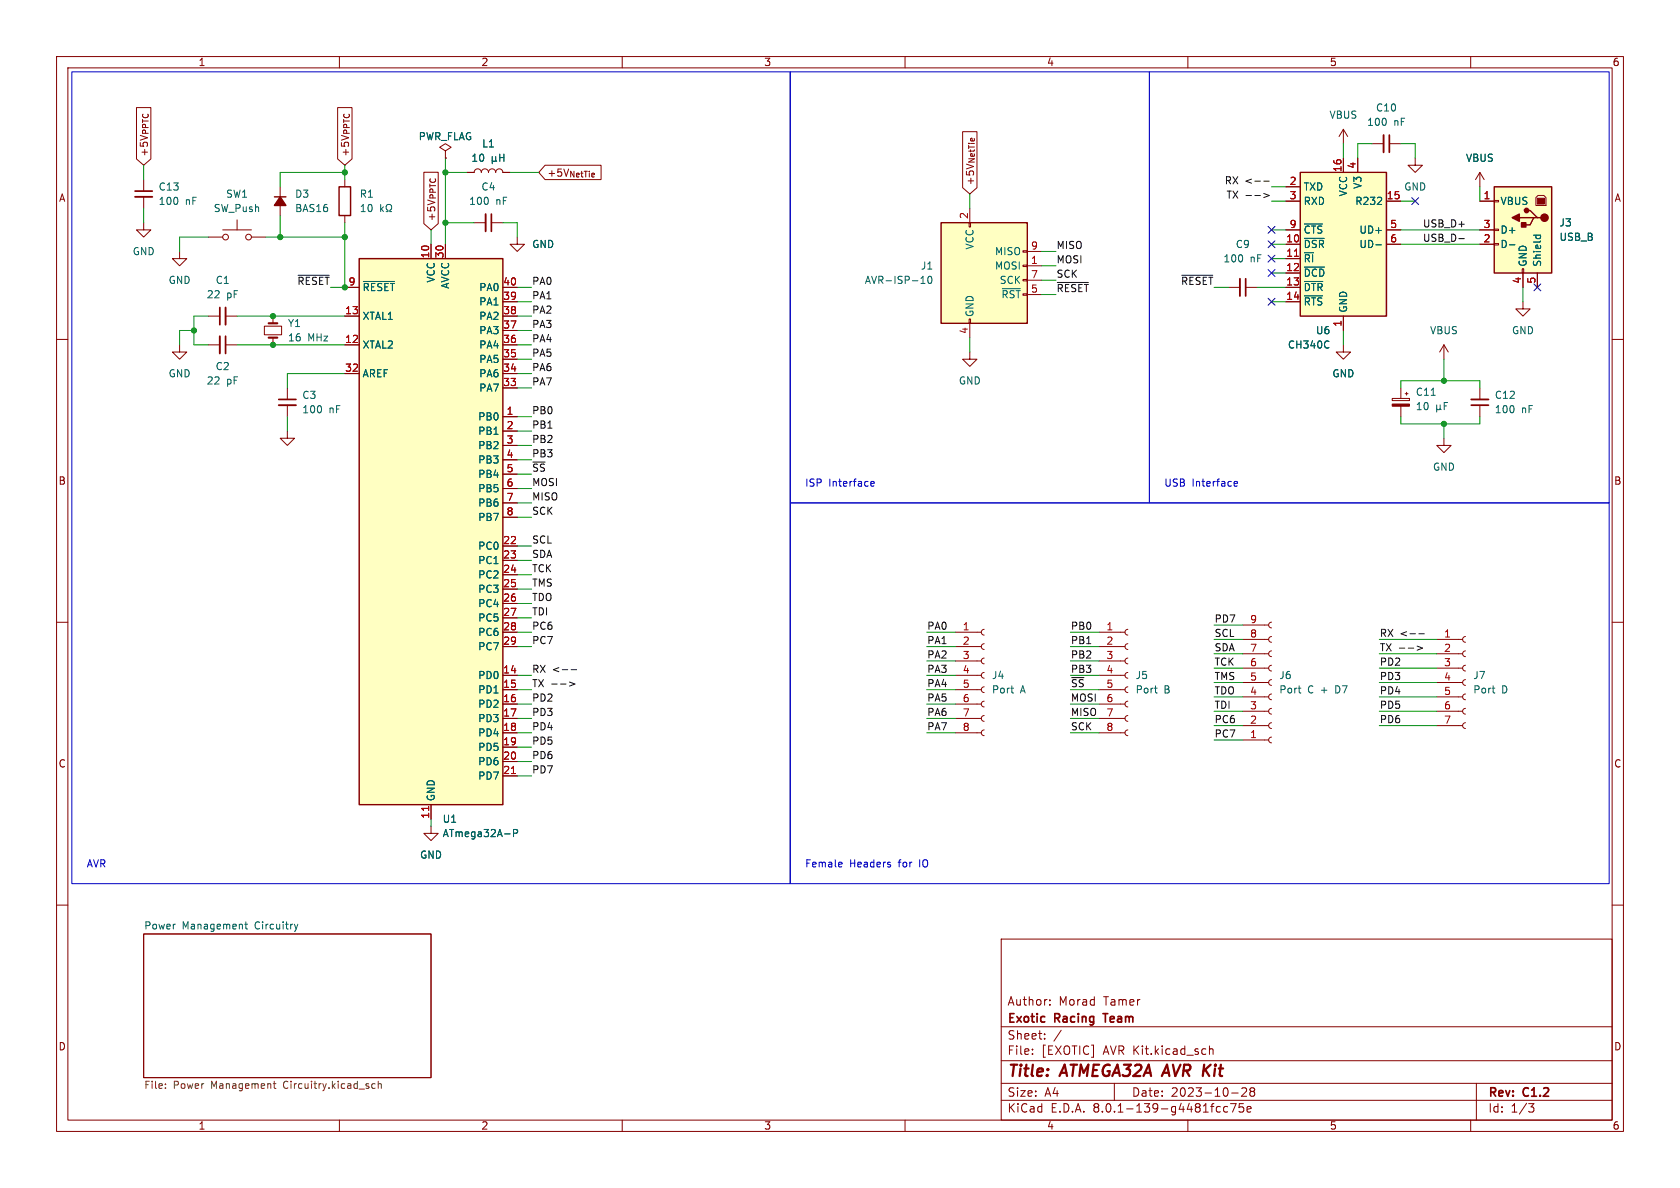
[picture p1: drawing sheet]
<svg xmlns="http://www.w3.org/2000/svg" width="297mm" height="210mm" viewBox="0 0 297 210" stroke-linecap="round" stroke-linejoin="round" font-family="sans-serif">
<g fill="none" stroke="#840000" stroke-width=".18">
<path d="M10 10h277v190h-277zM12 12h273v186h-273zM60 10v2M110 10v2M160 10v2M210 10v2M260 10v2M242.6 25.4h2M245.6 25.4h2M10 60h2M36.8 55.9h2.1M39.9 55.9h2"/>
<path d="M46.7 57.7h3.1v1.5h-3.1zM48.3 55.9v1.3M48.3 59.7v1.3M91.4 41.9v1.3h1.3l-1.3 1.3-1.2-1.3h1.2M285 60h2M36.8 61h2.1M39.9 61h2M10 110h2M194.3 119.4h4.6M194.3 116.8h4.6M194.3 114.3h4.6M194.3 111.8h4.6"/>
<path d="M199.4 118.9l-.4 .1-.1 .4 .1 .3 .4 .2M199.4 116.3l-.4 .2-.1 .3 .1 .4 .4 .1M199.4 113.8l-.4 .1-.1 .4 .1 .4 .4 .1M199.4 111.3l-.4 .1-.1 .4 .1 .3 .4 .2M219.7 110.5h4.6M219.7 113h4.6M219.7 115.6h4.6M219.7 118.1h4.6M224.8 110l-.4 .1-.1 .4 .1 .3 .4 .2M224.8 112.5l-.4 .2-.1 .3 .1 .4 .4 .1M224.8 115.1l-.4 .1-.1 .4 .1 .3 .4 .2M224.8 117.6l-.4 .2-.1 .3 .1 .4 .4 .1"/>
<path d="M285 110h2M194.3 129.5h4.6M194.3 127h4.6M194.3 124.5h4.6M194.3 121.9h4.6M199.4 129l-.4 .2-.1 .3 .1 .4 .4 .1M199.4 126.5l-.4 .1-.1 .4 .1 .4 .4 .1M199.4 124l-.4 .1-.1 .4 .1 .3 .4 .2M199.4 121.4l-.4 .2-.1 .3 .1 .4 .4 .1M219.7 120.7h4.6M219.7 123.2h4.6M219.7 125.7h4.6"/>
<path d="M219.7 128.3h4.6M219.7 130.8h4.6M224.8 120.1l-.4 .2-.1 .4 .1 .3 .4 .2M224.8 122.7l-.4 .1-.1 .4 .1 .3 .4 .2M224.8 125.2l-.4 .2-.1 .3 .1 .4 .4 .1M224.8 127.8l-.4 .1-.1 .4 .1 .3 .4 .2M224.8 130.3l-.4 .2-.1 .3 .1 .4 .4 .1M10 160h2M76.2 146.1v1.2h1.3l-1.3 1.3-1.3-1.3h1.3M285 160h2M25.4 165.1h50.8v25.4h-50.8zM177 166h108v32h-108z"/>
<path d="M185.6 177.6v.1M185.6 176.8v.1M60 198v2M110 198v2M160 198v2M177 194.5h108M177 191.5h108M177 187.5h108M177 181.5h108M182.5 186.3v.1M182.5 185.5v.1M184.7 183.6v.1"/>
<path d="M184.7 182.8v.1M187.6 182.1l-1.3 2M197 191.5v3M210 198v2M213.8 184.9v1.5M213.8 185.5l.2-.1 .4 .1 .1 .9M215.3 195.6l.4 .1M215.7 196.5l-.4 .1M217 195.7l-.4-.1-.3 .3v.4l.2 .2h.5M217.5 195.1h1l-.6 1.5M217.7 193.2h1.2M219.5 192.4l.6-.1 .2 .1 .1 .3-.9 1.1h.9"/>
<path d="M219.8 195.1h-.7l-.1 .7 .2-.1h.5l.2 .3-.1 .5-.2 .1-.6-.1M220.5 196.1l.7-.1-.1-.3-.4-.1-.2 .2v.7h.6M221.2 192.9l-.2-.2 .2-.4 .5 .1 .1 .2-.3 .3M221.2 192.9l-.2 .3v.3l.2 .3 .5-.1 .1-.2-.1-.4-.2-.2M221.2 192.9h.3M260 198v2M261 191.5v6.5M270.2 195.1h1l-.5 .6 .4 .1 .1 .5-.3 .3h-.4"/>
</g>
<path d="M245.6 23.9v3M38.9 54.4v3M39.9 59.4v3.1M195 179.2h.8" fill="none" stroke="#840000" stroke-width=".3"/>
<path d="M204.1 121.7h.5M204.5 122.5h.1M229.5 121.7h.5M229.9 122.5h.1M43.3 163.4h.5M43.5 163v1l.3 .2M52 163.4l.4 .8M52.4 164.2l-.2 .3M52.7 163.4l-.3 .8" fill="none" stroke="#006464" stroke-width=".18"/>
<path d="M29.2 192.3v.1M29.2 191.6v.1M48.3 191.6h.5M48.5 191.1v1.1l.3 .2M65.7 192.2l.3 .2 .3-.1M66.3 191.6h-.3l-.3 .2M66.9 191.7l.1-.1h.3l.1 .8M66.9 191.1v1.3" fill="none" stroke="#725600" stroke-width=".18"/>
<path d="M244.6 23.9v3M38.9 59.4v3.1M39.9 54.4v3" fill="none" stroke="#840000" stroke-width=".33"/>
<path d="M47.5 57.2h1.5M47.5 59.7h1.5" fill="none" stroke="#840000" stroke-width=".38"/>
<path d="M63.5 45.7h25.4v96.5h-25.4z" fill="#ffffc2"/>
<path d="M63.5 45.7h25.4v96.5h-25.4z" fill="none" stroke="#840000" stroke-width=".25"/>
<g fill="none" stroke="#840000" stroke-width=".18">
<path d="M250.2 27.9v1.3h-1.3l1.3 1.3 1.3-1.3h-1.3M61 55.9h2.5M61 50.8h2.5M76.2 43.2v2.5M78.7 43.2v2.5M88.9 55.9h2.5M88.9 58.4h2.5M88.9 53.3h2.5M88.9 50.8h2.5M217.2 50.8h2M220.2 50.8h2M50.8 76.2v1.3h1.3l-1.3 1.2-1.3-1.2h1.3"/>
<path d="M50.8 68.6v2M50.8 71.6v2.1M61 61h2.5M61 66h2.5M88.9 73.7h2.5M88.9 61h2.5M88.9 76.2h2.5M88.9 78.7h2.5M88.9 66h2.5M88.9 68.6h2.5M88.9 63.5h2.5M255.3 61l-.8 1.2"/>
<path d="M255.3 61v2.5M255.3 61l.7 1.2M88.9 96.5h2.5M88.9 99.1h2.5M88.9 81.3h2.5M88.9 83.8h2.5M88.9 86.4h2.5M88.9 88.9h2.5M88.9 91.4h2.5M88.9 119.4h2.5M88.9 101.6h2.5M88.9 104.1h2.5"/>
<path d="M88.9 106.7h2.5M88.9 109.2h2.5M88.9 111.8h2.5M88.9 114.3h2.5M88.9 121.9h2.5M88.9 124.5h2.5M88.9 127h2.5M88.9 129.5h2.5M88.9 132.1h2.5M88.9 134.6h2.5M88.9 137.2h2.5M76.2 142.2v2.6"/>
</g>
<path d="M90.4 136.7h.7M75.8 142.5v.8" fill="none" stroke="#a90000" stroke-width=".18"/>
<path d="M64.2 49.8h5.5M90.8 147.3l.6-.1 .1-.1v-.3l-.7-.2v1.3" fill="none" stroke="#006464" stroke-width=".18"/>
<path d="M219.2 49.3v3M49.3 71.6h3" fill="none" stroke="#840000" stroke-width=".33"/>
<path d="M220.2 49.3v3M49.3 70.6h3" fill="none" stroke="#840000" stroke-width=".3"/>
<path d="M229.9 30.5h15.2v25.4h-15.2z" fill="#ffffc2"/>
<path d="M48.5 34.8h2M59.9 33h2.1v5.1h-2.1zM229.9 30.5h15.2v25.4h-15.2z" fill="none" stroke="#840000" stroke-width=".25"/>
<g fill="none" stroke="#840000" stroke-width=".18">
<path d="M25.4 39.4v1.2h1.3l-1.3 1.3-1.3-1.3h1.3M25.4 31.8v2M25.4 34.8v2M49.5 33v5.1M61 31.8v1.2M61 38.1v1.3M82.5 30.5h1.3a.64 .64 0 0 1 .7-.7 .64 .64 0 0 1 .6 .7 .64 .64 0 0 1 .6-.7 .64 .64 0 0 1 .7 .7 .64 .64 0 0 1 .6-.7 .64 .64 0 0 1 .6 .7 .64 .64 0 0 1 .7-.7 .64 .64 0 0 1 .6 .7h1.3M227.3 35.6h2.6M227.3 33h2.6M237.5 22.9v2.5M237.5 27.9v2.6M237.5 22.9l-.8 1.2"/>
<path d="M237.5 22.9l.8 1.2M240 27.9v2.6M245.1 35.6h2.5M261.6 30.5l-.7 1.3M261.6 30.5v2.5M261.6 30.5l.8 1.3M31.7 44.5v1.2h1.3l-1.3 1.3-1.2-1.3h1.2M227.3 43.2h2.6M227.3 45.7h2.6M227.3 48.3h2.6M227.3 50.8h2.6M227.3 53.3h2.6"/>
<path d="M227.3 40.6h2.6M237.5 55.9v2.5M245.1 43.2h2.5M245.1 40.6h2.5M31.7 61v1.2h1.3l-1.3 1.3-1.2-1.3h1.2M237.5 61v1.2h-1.3l1.3 1.3 1.3-1.3h-1.3M246.1 70.4h3.1v.4h-3.1zM247.6 68.6v1.8M247.6 71.8v1.9M248.4 69.6h.5M248.7 69.3v.6M255.3 77.5v1.2h1.2l-1.2 1.3-1.3-1.3h1.3"/>
</g>
<g fill="none" stroke="#006464" stroke-width=".18">
<path d="M67.3 36.1v1.3M67.4 36.9l.4 .5M67.8 36.6l-.5 .4M68.3 37.4h.3v-.2a.54 .54 0 0 1-.3-.8 .54 .54 0 0 1 .8-.2 .58 .58 0 0 1-.2 1v.2h.3M87 27.7v1.2M87 28.3l.2 .2h.2l.2-.2M87.6 28.3l.2 .2M87.6 27.7v.6M88.4 27.2v1.3M88.4 27.9h.7M89.1 27.2v1.3M230.6 39.6h3.2"/>
<path d="M230.6 42.1h3.5M230.6 47.2h3.6M230.6 49.8h3.3M230.6 52.3h3.2M243.2 43.3h1M234.9 60.3v.1M234.9 61.4v.1M253 69.9h.7M254 71.6v1.2M254 72.2l.2 .2h.2l.2-.2M254.6 72.2l.2 .2M254.6 71.6v.6"/>
<path d="M255.3 71.8h.4M255.9 71.2h-.6v1.2"/>
</g>
<path d="M228.8 45.3h.8" fill="none" stroke="#a90000" stroke-width=".18"/>
<path d="M246.1 71.4h3.1v.4h-3.1z" fill="#840000" stroke="#840000" stroke-width=".18"/>
<path d="M49.5 34.8l1 1.5h-2z" fill="#840000" stroke="#840000" stroke-width=".25"/>
<path d="M23.9 34.8h3" fill="none" stroke="#840000" stroke-width=".33"/>
<path d="M23.9 33.8h3" fill="none" stroke="#840000" stroke-width=".3"/>
<path d="M166.4 39.4h15.2v17.8h-15.2z" fill="#ffffc2"/>
<g fill="none" stroke="#840000" stroke-width=".18">
<path d="M41.9 38.9v1.7M171.3 39.4h.3v.7h-.3zM171.4 36.8v2.6M36.8 41.9h2.6M39.4 40.6h5M44.4 41.9h2.6M171.3 56.4h.3v.8h-.3zM171.4 57.2v2.5M180.8 49.4h.8v.3h-.8zM180.8 46.9h.8v.2h-.8zM180.8 44.3h.8v.3h-.8zM181.6 47h2.5"/>
<path d="M181.6 52.1h2.5M181.6 49.5h2.5M181.6 44.5h2.5M171.4 62.2v1.3h1.3l-1.3 1.3-1.2-1.3h1.2M261.6 68.6v2M261.6 71.6v2.1"/>
<circle cx="39.9" cy="41.9" r=".51"/>
<circle cx="43.9" cy="41.9" r=".51"/>
</g>
<path d="M166.4 39.4h15.2v17.8h-15.2z" fill="none" stroke="#840000" stroke-width=".25"/>
<path d="M162.8 50.1h.7M162.9 49.1l.3-.3v1.3M164.1 49l.2-.2a.68 .68 0 0 1 .5 .7 .68 .68 0 0 1-.5 .6l-.2-.1-.1-.4zM177.2 51h3.2" fill="none" stroke="#006464" stroke-width=".18"/>
<path d="M260.1 70.6h3" fill="none" stroke="#840000" stroke-width=".33"/>
<path d="M260.1 71.6h3" fill="none" stroke="#840000" stroke-width=".3"/>
<path d="M264.2 33h10.1v15.3h-10.1z" fill="#ffffc2"/>
<path d="M264.2 33h10.1v15.3h-10.1zM268.6 38.5h2.5M269.9 37.2h.6l1.3 1.3h.6M271.8 38.5h-.7l-.6 1.3h-1.3" fill="none" stroke="#840000" stroke-width=".25"/>
<g fill="#840000" stroke="#840000" stroke-width=".25">
<path d="M267.3 38.5l1.3-.7v1.3z"/>
<path d="M269 39.4h.7v.7h-.7z"/>
<circle cx="273" cy="38.5" r=".63"/>
<circle cx="269.9" cy="37.2" r=".38"/>
</g>
<path d="M271.8 35.1h1.2v1h-1.2z" fill="#840000" stroke="#840000" stroke-width=".18"/>
<g fill="none" stroke="#840000" stroke-width=".18">
<path d="M24.1 19h2.6v9.1l-1.3 1.1-1.3-1.1zM59.7 19h2.5v9.1l-1.2 1.1-1.3-1.1zM74.9 30.5h2.6v9l-1.3 1.1-1.3-1.1zM78.7 26.7l1.1-.7-1.1-.6-1 .6 1 .7v1.2M78.7 27.9h.1M82.5 30.5h1.3M83.8 39.4h2.1M86.9 39.4h2M88.9 30.5h1.3M96.4 29.2h9.9v2.6h-9.9l-1.2-1.3zM170.2 23.3h2.5v9.9l-1.3 1.1-1.2-1.1zM227.3 35.6h2.6"/>
<path d="M227.3 33h2.6M237.5 27.9v2.6M240 27.9v2.6M245.1 35.6h2.5M261.6 35.6h2.6M264.2 35.4h.7v.3h-.7zM271.5 34.9l.4-.4h1l.4 .4v1.4h-1.8zM61 50.8h2.5M61 55.9h2.5M76.2 43.2v2.5M78.7 43.2v2.5M88.9 50.8h2.5"/>
<path d="M88.9 53.3h2.5M88.9 55.9h2.5M88.9 58.4h2.5M227.3 43.2h2.6M227.3 40.6h2.6M227.3 45.7h2.6M227.3 48.3h2.6M227.3 50.8h2.6M227.3 53.3h2.6M237.5 55.9v2.5M245.1 43.2h2.5M245.1 40.6h2.5"/>
<path d="M261.6 43.2h2.6M261.6 40.6h2.6M264.2 43.1h.7v.2h-.7zM264.2 40.5h.7v.3h-.7zM269.1 47.5h.3v.8h-.3zM269.2 53.3v1.3h-1.2l1.2 1.3 1.3-1.3h-1.3M269.2 48.3v2.5M271.8 48.3v2.5M61 61h2.5M61 66h2.5M88.9 73.7h2.5M88.9 61h2.5"/>
<path d="M88.9 76.2h2.5M88.9 78.7h2.5M88.9 66h2.5M88.9 68.6h2.5M88.9 63.5h2.5M88.9 96.5h2.5M88.9 99.1h2.5M88.9 81.3h2.5M88.9 83.8h2.5M88.9 86.4h2.5M88.9 88.9h2.5M88.9 91.4h2.5"/>
<path d="M88.9 119.4h2.5M88.9 114.3h2.5M88.9 111.8h2.5M88.9 101.6h2.5M88.9 104.1h2.5M88.9 106.7h2.5M88.9 109.2h2.5M168.9 119.4h4.6M168.9 116.8h4.6M168.9 114.3h4.6M168.9 111.8h4.6M174 118.9l-.4 .1-.1 .4 .1 .3 .4 .2"/>
<path d="M174 116.3l-.4 .2-.1 .3 .1 .4 .4 .1M174 113.8l-.4 .1-.1 .4 .1 .4 .4 .1M174 111.3l-.4 .1-.1 .4 .1 .3 .4 .2M254 118.1h4.6M254 115.6h4.6M254 113h4.6M259.1 117.6l-.4 .2-.1 .3 .1 .4 .4 .1M259.1 115.1l-.4 .1-.1 .4 .1 .3 .4 .2M259.1 112.5l-.4 .2-.1 .3 .1 .4 .4 .1M88.9 129.5h2.5M88.9 127h2.5M88.9 124.5h2.5"/>
<path d="M88.9 121.9h2.5M88.9 132.1h2.5M88.9 134.6h2.5M88.9 137.2h2.5M168.9 129.5h4.6M168.9 127h4.6M168.9 124.5h4.6M168.9 121.9h4.6M174 129l-.4 .2-.1 .3 .1 .4 .4 .1M174 126.5l-.4 .1-.1 .4 .1 .4 .4 .1M174 124l-.4 .1-.1 .4 .1 .3 .4 .2M174 121.4l-.4 .2-.1 .3 .1 .4 .4 .1"/>
<path d="M254 128.3h4.6M254 125.7h4.6M254 123.2h4.6M254 120.7h4.6M259.1 127.8l-.4 .1-.1 .4 .1 .3 .4 .2M259.1 125.2l-.4 .2-.1 .3 .1 .4 .4 .1M259.1 122.7l-.4 .1-.1 .4 .1 .3 .4 .2M259.1 120.1l-.4 .2-.1 .4 .1 .3 .4 .2M76.2 142.2v2.6"/>
</g>
<g fill="none" stroke="#006464" stroke-width=".18">
<path d="M87 27.7v1.2M87 28.3l.2 .2h.2l.2-.2M87.6 28.3l.2 .2M87.6 27.7v.6M88.4 27.2v1.3M88.4 27.9h.7M89.1 27.2v1.3M230.6 39.6h3.2M64.2 49.8h5.5M230.6 42.1h3.5M230.6 47.2h3.6M230.6 49.8h3.3"/>
<path d="M230.6 52.3h3.2M243.2 43.3h1M266.8 43.3h1M271.1 41.6h1.3M271.6 41.6l-.1 .3M272.3 41.6l.1 .3M234.9 60.3v.1M234.9 61.4v.1M178.7 121.7h.5M179.1 122.5h.1M263.8 121.7h.5M264.1 122.5h.2"/>
<path d="M90.8 147.3l.6-.1 .1-.1v-.3l-.7-.2v1.3"/>
</g>
<path d="M85.9 37.8v3.1" fill="none" stroke="#840000" stroke-width=".33"/>
<path d="M86.9 37.8v3.1" fill="none" stroke="#840000" stroke-width=".3"/>
<path d="M223.4 34.2l1 .4-1 .3M223.4 32h1M52.7 48.7h5.5M186.9 49.9h5.5M208.9 48.7h5.5M257.9 42.2h1M101 118.4h.9M250.5 114.2l1 .4-1 .3M250.8 112h1M100.7 120.6l.9 .3-.9 .4" fill="none" stroke="#0f0f0f" stroke-width=".18"/>
<path d="M12.7 12.7h127v143.5h-127zM139.7 12.7h63.5v76.2h-63.5zM203.2 12.7h81.3v76.2h-81.3zM139.7 88.9h144.8v67.3h-144.8zM154 85.5l.6-.1-.1-.2-.4-.1-.1 .2v.6h.5M218.2 85.5l.6-.1-.1-.2-.3-.1-.2 .2v.6h.5M148.4 152.4l.4 .1 .1 .2-.6 .1M148.8 153.2l-.4 .1M157.4 152.9v.3" fill="none" stroke="#0000c2" stroke-width=".18"/>
<g fill="none" stroke="#009600" stroke-width=".18">
<path d="M25.4 29.2v2.6M25.4 36.8v2.6M49.5 38.1v3.8M61 30.5h-11.5v2.5M61 29.2v2.6M61 39.4v11.4M78.7 27.9v15.3M78.7 30.5h3.8M78.7 39.4h5.1M88.9 39.4h2.5v2.5M90.2 30.5h5M171.4 34.3v2.5"/>
<path d="M224.8 33h2.5M224.8 35.6h2.5M237.5 25.4v2.5M242.6 25.4h-2.6v2.5M247.6 25.4h2.6v2.5M247.6 35.6h2.6M261.6 33v2.6M34.3 58.4h-2.6v2.6M36.8 55.9h-2.5v5.1h2.5M36.8 41.9h-5.1v2.6M41.9 55.9h19.1M47 41.9h14"/>
<path d="M76.2 40.6v2.6M91.4 50.8h2.6M91.4 53.3h2.6M91.4 55.9h2.6M91.4 58.4h2.6M171.4 59.7v2.5M184.1 47h2.6M184.1 52.1h2.6M184.1 49.5h2.6M184.1 44.5h2.6M222.2 50.8h5.1M224.8 45.7h2.5"/>
<path d="M224.8 40.6h2.5M224.8 43.2h2.5M224.8 53.3h2.5M224.8 48.3h2.5M237.5 58.4v2.6M247.6 40.6h14M247.6 43.2h14M269.2 50.8v2.5M41.9 61h19.1M50.8 73.7v2.5M61 66h-10.2v2.6M91.4 66h2.6"/>
<path d="M91.4 61h2.6M91.4 68.6h2.6M91.4 63.5h2.6M91.4 76.2h2.6M91.4 78.7h2.6M91.4 73.7h2.6M247.6 68.6v-1.3h14v1.3M247.6 73.7v1.2h14v-1.2M255.3 63.5v3.8M255.3 74.9v2.6M91.4 83.8h2.6M91.4 91.4h2.6"/>
<path d="M91.4 88.9h2.6M91.4 99.1h2.6M91.4 86.4h2.6M91.4 96.5h2.6M91.4 81.3h2.6M91.4 111.8h2.6M91.4 119.4h2.6M91.4 114.3h2.6M91.4 104.1h2.6M91.4 101.6h2.6M91.4 106.7h2.6M91.4 109.2h2.6"/>
<path d="M163.8 111.8h5.1M163.8 119.4h5.1M163.8 116.8h5.1M163.8 114.3h5.1M189.2 111.8h5.1M189.2 119.4h5.1M189.2 116.8h5.1M189.2 114.3h5.1M214.6 113h5.1M214.6 115.6h5.1M214.6 118.1h5.1M214.6 110.5h5.1"/>
<path d="M243.8 113h10.2M243.8 115.6h10.2M243.8 118.1h10.2M91.4 137.2h2.6M91.4 127h2.6M91.4 129.5h2.6M91.4 121.9h2.6M91.4 124.5h2.6M91.4 134.6h2.6M91.4 132.1h2.6M163.8 127h5.1M163.8 129.5h5.1"/>
<path d="M163.8 121.9h5.1M163.8 124.5h5.1M189.2 127h5.1M189.2 129.5h5.1M189.2 121.9h5.1M189.2 124.5h5.1M214.6 128.3h5.1M214.6 123.2h5.1M214.6 125.7h5.1M214.6 120.7h5.1M214.6 130.8h5.1M243.8 128.3h10.2"/>
<path d="M243.8 123.2h10.2M243.8 125.7h10.2M243.8 120.7h10.2M76.2 144.8v1.3"/>
</g>
<g fill="none" stroke="#000084" stroke-width=".18">
<path d="M249.6 35l1.2 1.2M250.8 35l-1.2 1.2M224.2 47.7l1.2 1.2M224.2 40l1.2 1.2M224.2 42.6l1.2 1.2M224.2 45.1l1.2 1.2M224.2 52.7l1.2 1.2M225.4 47.7l-1.2 1.2M225.4 40l-1.2 1.2M225.4 42.6l-1.2 1.2M225.4 45.1l-1.2 1.2M225.4 52.7l-1.2 1.2"/>
<path d="M271.2 50.2l1.2 1.2M272.4 50.2l-1.2 1.2"/>
</g>
<path d="M228.8 45.3h.8M90.4 136.7h.7M75.8 142.5v.8" fill="none" stroke="#a90000" stroke-width=".18"/>
<g fill="#009600" stroke="#009600" stroke-width=".18">
<circle cx="78.7" cy="39.4" r=".46"/>
<circle cx="78.7" cy="30.5" r=".46"/>
<circle cx="255.3" cy="67.3" r=".46"/>
<circle cx="255.3" cy="74.9" r=".46"/>
<circle cx="48.3" cy="61" r=".46"/>
<circle cx="61" cy="50.8" r=".46"/>
<circle cx="48.3" cy="55.9" r=".46"/>
<circle cx="34.3" cy="58.4" r=".46"/>
<circle cx="61" cy="41.9" r=".46"/>
<circle cx="49.5" cy="41.9" r=".46"/>
<circle cx="61" cy="30.5" r=".46"/>
</g>
<g font-size="2.8" fill="#840000">
<text x="178" y="190.9">Title:</text>
<text x="187.7" y="190.9">ATMEGA32A AVR Kit</text>
</g>
<g font-size="2.1" fill="#840000">
<text x="178" y="178">Author:</text>
<text x="187.2" y="178">Morad</text>
<text x="195.2" y="178">Tamer</text>
<text x="178" y="184">Sheet:</text>
<text x="178" y="181.2">Exotic</text>
<text x="186.5" y="181.2">Racing</text>
<text x="195.8" y="181.2">Team</text>
<text x="178" y="186.7">File:</text>
<text x="184.1" y="186.7">[EXOTIC]</text>
<text x="195.1" y="186.7">AVR Kit.kicad_sch</text>
<text x="178" y="196.9">KiCad</text>
<text x="178" y="194.1">Size:</text>
<text x="184.7" y="194.1">A4</text>
<text x="185.7" y="196.9">E.D.A.</text>
<text x="193.3" y="196.9">8.0.1-139-g4481fcc75e</text>
<text x="200" y="194.1">Date:</text>
<text x="207" y="194.1">2023-10-28</text>
<text x="263" y="194.3">Rev:</text>
<text x="263" y="196.9">Id:</text>
<text x="267.1" y="196.9">1/3</text>
<text x="269.4" y="194.3">C1.2</text>
</g>
<g font-size="1.8" fill="#840000">
<text x="35" y="11.9">1</text>
<text x="85" y="11.9">2</text>
<text x="135" y="11.9">3</text>
<text x="185" y="11.9">4</text>
<text x="235" y="11.9">5</text>
<text x="285" y="11.9">6</text>
<text x="26.4" y="27.8" transform="rotate(-90 26.4 27.8)">+5V_{PPTC}</text>
<text x="61.9" y="27.8" transform="rotate(-90 61.9 27.8)">+5V_{PPTC}</text>
<text x="10.3" y="35.9">A</text>
<text x="96.7" y="31.4">+5V_{NetTie}</text>
<text x="172.4" y="32.9" transform="rotate(-90 172.4 32.9)">+5V_{NetTie}</text>
<text x="285.3" y="35.9">A</text>
<text x="77.2" y="39.2" transform="rotate(-90 77.2 39.2)">+5V_{PPTC}</text>
<text x="10.3" y="85.9">B</text>
<text x="285.3" y="85.9">B</text>
<text x="10.3" y="135.9">C</text>
<text x="285.3" y="135.9">C</text>
<text x="10.3" y="185.9">D</text>
<text x="285.3" y="185.9">D</text>
<text x="35" y="199.9">1</text>
<text x="85" y="199.9">2</text>
<text x="135" y="199.9">3</text>
<text x="185" y="199.9">4</text>
<text x="235" y="199.9">5</text>
<text x="285" y="199.9">6</text>
</g>
<g font-size="1.8" fill="#006464">
<text x="234.9" y="21.2">VBUS</text>
<text x="241.6" y="22.5">100</text>
<text x="243.2" y="19.9">C10</text>
<text x="246.4" y="22.5">nF</text>
<text x="73.9" y="25">PWR_FLAG</text>
<text x="83.2" y="28.8">10</text>
<text x="85.1" y="26.3">L1</text>
<text x="259.1" y="28.8">VBUS</text>
<text x="27.9" y="33.9">C13</text>
<text x="39.9" y="35.2">SW1</text>
<text x="52.1" y="35.2">D3</text>
<text x="63.5" y="35.2">R1</text>
<text x="85" y="33.9">C4</text>
<text x="230.4" y="33.9">TXD</text>
<text x="238.4" y="34.8" transform="rotate(-90 238.4 34.8)">VCC</text>
<text x="240.9" y="33.5" transform="rotate(-90 240.9 33.5)">V3</text>
<text x="248.2" y="33.9">GND</text>
<text x="27.9" y="36.4">100</text>
<text x="32.7" y="36.4">nF</text>
<text x="37.7" y="37.7">SW_Push</text>
<text x="52.1" y="37.7">BAS16</text>
<text x="63.5" y="37.7">10</text>
<text x="82.8" y="36.4">100</text>
<text x="87.6" y="36.4">nF</text>
<text x="230.4" y="36.4">RXD</text>
<text x="230.4" y="41.5">~{CTS}</text>
<text x="239.5" y="36.4">R232</text>
<text x="240.2" y="41.5">UD+</text>
<text x="265.2" y="36.4">VBUS</text>
<text x="265.2" y="41.5">D+</text>
<text x="275.6" y="40.2">J3</text>
<text x="23.4" y="45.3">GND</text>
<text x="94" y="44">GND</text>
<text x="162.7" y="47.9">J1</text>
<text x="172.3" y="44.2" transform="rotate(-90 172.3 44.2)">VCC</text>
<text x="175.8" y="47.9">MOSI</text>
<text x="175.8" y="45.3">MISO</text>
<text x="216.2" y="46.6">100</text>
<text x="218.4" y="44">C9</text>
<text x="221" y="46.6">nF</text>
<text x="230.4" y="44">~{DSR}</text>
<text x="230.4" y="46.6">~{RI}</text>
<text x="240.2" y="44">UD-</text>
<text x="265.2" y="44">D-</text>
<text x="270.1" y="47.2" transform="rotate(-90 270.1 47.2)">GND</text>
<text x="272.6" y="47.2" transform="rotate(-90 272.6 47.2)">Shield</text>
<text x="275.6" y="42.8">USB_B</text>
<text x="29.7" y="50.4">GND</text>
<text x="36.5" y="52.9">22</text>
<text x="38" y="50.4">C1</text>
<text x="40.1" y="52.9">pF</text>
<text x="64" y="51.7">~{RESET}</text>
<text x="77.1" y="50.1" transform="rotate(-90 77.1 50.1)">VCC</text>
<text x="79.6" y="51.1" transform="rotate(-90 79.6 51.1)">AVCC</text>
<text x="84.6" y="51.7">PA0</text>
<text x="152.8" y="50.4">AVR-ISP-10</text>
<text x="176.6" y="50.4">SCK</text>
<text x="176.9" y="52.9">~{RST}</text>
<text x="230.4" y="49.1">~{DCD}</text>
<text x="230.4" y="51.7">~{DTR}</text>
<text x="50.8" y="58">Y1</text>
<text x="64" y="56.7">XTAL1</text>
<text x="84.6" y="59.3">PA3</text>
<text x="84.6" y="56.7">PA2</text>
<text x="84.6" y="54.2">PA1</text>
<text x="172.3" y="56.1" transform="rotate(-90 172.3 56.1)">GND</text>
<text x="230.4" y="54.2">~{RTS}</text>
<text x="232.5" y="59.3">U6</text>
<text x="238.4" y="55.4" transform="rotate(-90 238.4 55.4)">GND</text>
<text x="252.7" y="59.3">VBUS</text>
<text x="267.2" y="59.3">GND</text>
<text x="38" y="65.6">C2</text>
<text x="50.8" y="60.6">16</text>
<text x="54.4" y="60.6">MHz</text>
<text x="64" y="61.8">XTAL2</text>
<text x="84.6" y="64.4">PA5</text>
<text x="84.6" y="61.8">PA4</text>
<text x="227.6" y="61.8">CH340C</text>
<text x="29.7" y="66.9">GND</text>
<text x="36.5" y="68.2">22</text>
<text x="40" y="68.2">pF</text>
<text x="53.3" y="70.7">C3</text>
<text x="64" y="66.9">AREF</text>
<text x="84.6" y="69.4">PA7</text>
<text x="84.6" y="66.9">PA6</text>
<text x="169.4" y="68.2">GND</text>
<text x="235.5" y="66.9">GND</text>
<text x="250.2" y="70.2">C11</text>
<text x="264.2" y="70.7">C12</text>
<text x="53.3" y="73.3">100</text>
<text x="58.1" y="73.3">nF</text>
<text x="84.4" y="74.5">PB0</text>
<text x="84.4" y="77.1">PB1</text>
<text x="250.2" y="72.7">10</text>
<text x="264.2" y="73.2">100</text>
<text x="269" y="73.2">nF</text>
<text x="84.4" y="79.6">PB2</text>
<text x="84.4" y="82.1">PB3</text>
<text x="253.2" y="83.4">GND</text>
<text x="84.4" y="84.7">PB4</text>
<text x="84.4" y="87.2">PB5</text>
<text x="84.4" y="89.8">PB6</text>
<text x="84.4" y="92.3">PB7</text>
<text x="84.4" y="97.4">PC0</text>
<text x="84.4" y="99.9">PC1</text>
<text x="84.4" y="102.5">PC2</text>
<text x="84.4" y="105">PC3</text>
<text x="84.4" y="107.5">PC4</text>
<text x="84.4" y="110.1">PC5</text>
<text x="84.4" y="112.6">PC6</text>
<text x="84.4" y="115.2">PC7</text>
<text x="84.4" y="120.2">PD0</text>
<text x="84.4" y="122.8">PD1</text>
<text x="84.4" y="125.3">PD2</text>
<text x="175.3" y="120.2">J4</text>
<text x="175.3" y="122.8">Port</text>
<text x="180.4" y="122.8">A</text>
<text x="200.7" y="120.2">J5</text>
<text x="200.7" y="122.8">Port</text>
<text x="205.8" y="122.8">B</text>
<text x="226.1" y="120.2">J6</text>
<text x="226.1" y="122.8">Port</text>
<text x="231.2" y="122.8">C +</text>
<text x="236.4" y="122.8">D7</text>
<text x="260.4" y="120.2">J7</text>
<text x="260.4" y="122.8">Port</text>
<text x="265.5" y="122.8">D</text>
<text x="84.4" y="127.9">PD3</text>
<text x="84.4" y="130.4">PD4</text>
<text x="84.4" y="132.9">PD5</text>
<text x="84.4" y="135.5">PD6</text>
<text x="77.1" y="141.7" transform="rotate(-90 77.1 141.7)">GND</text>
<text x="84.4" y="138">PD7</text>
<text x="78.2" y="145.6">U1</text>
<text x="78.2" y="148.2">ATmega32A-P</text>
<text x="74.2" y="152">GND</text>
<text x="25.4" y="164.4">Power</text>
<text x="32.2" y="164.4">Management</text>
<text x="45.2" y="164.4">Circuitry</text>
</g>
<g font-size="1.8" fill="#a90000">
<text x="239.8" y="29.9" transform="rotate(-90 239.8 29.9)">4</text>
<text x="227.9" y="32.8">2</text>
<text x="227.9" y="35.3">3</text>
<text x="237.2" y="30.5" transform="rotate(-90 237.2 30.5)">16</text>
<text x="245.1" y="35.3">15</text>
<text x="262.2" y="35.3">1</text>
<text x="171.2" y="38.8" transform="rotate(-90 171.2 38.8)">2</text>
<text x="227.9" y="40.4">9</text>
<text x="245.7" y="40.4">5</text>
<text x="262.2" y="40.4">3</text>
<text x="75.9" y="45.8" transform="rotate(-90 75.9 45.8)">10</text>
<text x="78.5" y="45.8" transform="rotate(-90 78.5 45.8)">30</text>
<text x="182.2" y="46.7">1</text>
<text x="182.2" y="44.2">9</text>
<text x="227.3" y="42.9">10</text>
<text x="227.3" y="45.5">11</text>
<text x="245.7" y="42.9">6</text>
<text x="262.2" y="42.9">2</text>
<text x="61.5" y="50.5">9</text>
<text x="88.9" y="53.1">39</text>
<text x="88.9" y="50.5">40</text>
<text x="182.2" y="51.8">5</text>
<text x="182.2" y="49.3">7</text>
<text x="227.3" y="48">12</text>
<text x="227.3" y="50.5">13</text>
<text x="227.3" y="53.1">14</text>
<text x="269" y="50.2" transform="rotate(-90 269 50.2)">4</text>
<text x="271.5" y="50.2" transform="rotate(-90 271.5 50.2)">5</text>
<text x="60.9" y="55.6">13</text>
<text x="88.9" y="58.2">37</text>
<text x="88.9" y="55.6">38</text>
<text x="171.2" y="59.1" transform="rotate(-90 171.2 59.1)">4</text>
<text x="237.2" y="57.9" transform="rotate(-90 237.2 57.9)">1</text>
<text x="60.9" y="60.7">12</text>
<text x="60.9" y="65.8">32</text>
<text x="88.9" y="65.8">34</text>
<text x="88.9" y="63.2">35</text>
<text x="88.9" y="60.7">36</text>
<text x="88.9" y="68.3">33</text>
<text x="89.5" y="73.4">1</text>
<text x="89.5" y="75.9">2</text>
<text x="89.5" y="78.5">3</text>
<text x="89.5" y="81">4</text>
<text x="89.5" y="83.6">5</text>
<text x="89.5" y="86.1">6</text>
<text x="89.5" y="88.6">7</text>
<text x="89.5" y="91.2">8</text>
<text x="88.9" y="96.3">22</text>
<text x="88.9" y="98.8">23</text>
<text x="88.9" y="101.3">24</text>
<text x="88.9" y="103.9">25</text>
<text x="88.9" y="106.4">26</text>
<text x="88.9" y="109">27</text>
<text x="88.9" y="111.5">28</text>
<text x="170.1" y="111.5">1</text>
<text x="195.5" y="111.5">1</text>
<text x="220.9" y="112.8">8</text>
<text x="220.9" y="110.2">9</text>
<text x="255.2" y="112.8">1</text>
<text x="88.9" y="119.1">14</text>
<text x="88.9" y="114">29</text>
<text x="170.1" y="114">2</text>
<text x="170.1" y="116.6">3</text>
<text x="170.1" y="119.1">4</text>
<text x="195.5" y="114">2</text>
<text x="195.5" y="116.6">3</text>
<text x="195.5" y="119.1">4</text>
<text x="220.9" y="117.9">6</text>
<text x="220.9" y="115.3">7</text>
<text x="255.2" y="115.3">2</text>
<text x="255.2" y="117.9">3</text>
<text x="88.9" y="121.7">15</text>
<text x="88.9" y="124.2">16</text>
<text x="170.1" y="121.7">5</text>
<text x="170.1" y="124.2">6</text>
<text x="195.5" y="121.7">5</text>
<text x="195.5" y="124.2">6</text>
<text x="220.9" y="125.5">3</text>
<text x="220.9" y="122.9">4</text>
<text x="220.9" y="120.4">5</text>
<text x="255.2" y="120.4">4</text>
<text x="255.2" y="122.9">5</text>
<text x="255.2" y="125.5">6</text>
<text x="88.9" y="126.7">17</text>
<text x="88.9" y="129.3">18</text>
<text x="88.9" y="131.8">19</text>
<text x="170.1" y="126.7">7</text>
<text x="170.1" y="129.3">8</text>
<text x="195.5" y="126.7">7</text>
<text x="195.5" y="129.3">8</text>
<text x="220.9" y="130.6">1</text>
<text x="220.9" y="128">2</text>
<text x="255.2" y="128">7</text>
<text x="88.9" y="134.4">20</text>
<text x="88.9" y="136.9">21</text>
<text x="75.9" y="144.8" transform="rotate(-90 75.9 144.8)">11</text>
</g>
<g font-size="1.8" fill="#0f0f0f">
<text x="216.4" y="32.7">RX &lt;--</text>
<text x="216.7" y="35.2">TX --&gt;</text>
<text x="251.5" y="40.3">USB_D+</text>
<text x="186.7" y="46.6">MOSI</text>
<text x="186.7" y="44.1">MISO</text>
<text x="251.5" y="42.8">USB_D-</text>
<text x="94" y="50.5">PA0</text>
<text x="94" y="53">PA1</text>
<text x="186.7" y="51.7">~{RESET}</text>
<text x="186.7" y="49.2">SCK</text>
<text x="94" y="55.5">PA2</text>
<text x="94" y="58.1">PA3</text>
<text x="94" y="60.6">PA4</text>
<text x="94" y="63.2">PA5</text>
<text x="94" y="65.7">PA6</text>
<text x="94" y="68.2">PA7</text>
<text x="94" y="73.3">PB0</text>
<text x="94" y="75.9">PB1</text>
<text x="94" y="83.5">~{SS}</text>
<text x="94" y="80.9">PB3</text>
<text x="94" y="78.4">PB2</text>
<text x="94" y="88.6">MISO</text>
<text x="94" y="86">MOSI</text>
<text x="94" y="91.1">SCK</text>
<text x="94" y="98.7">SDA</text>
<text x="94" y="96.2">SCL</text>
<text x="94" y="101.3">TCK</text>
<text x="94" y="103.8">TMS</text>
<text x="94" y="106.3">TDO</text>
<text x="94" y="111.4">PC6</text>
<text x="94" y="108.9">TDI</text>
<text x="94" y="114">PC7</text>
<text x="163.8" y="111.4">PA0</text>
<text x="163.8" y="114">PA1</text>
<text x="189.2" y="114">PB1</text>
<text x="189.2" y="111.4">PB0</text>
<text x="214.6" y="110.1">PD7</text>
<text x="214.6" y="112.7">SCL</text>
<text x="243.8" y="112.7">RX &lt;--</text>
<text x="94" y="119">RX &lt;--</text>
<text x="163.8" y="119">PA3</text>
<text x="163.8" y="116.5">PA2</text>
<text x="189.2" y="116.5">PB2</text>
<text x="189.2" y="119">PB3</text>
<text x="214.6" y="115.2">SDA</text>
<text x="214.6" y="117.8">TCK</text>
<text x="243.8" y="117.8">PD2</text>
<text x="243.8" y="115.2">TX --&gt;</text>
<text x="94" y="124.1">PD2</text>
<text x="94" y="121.6">TX --&gt;</text>
<text x="163.8" y="124.1">PA5</text>
<text x="163.8" y="121.6">PA4</text>
<text x="189.2" y="124.1">MOSI</text>
<text x="189.2" y="121.6">~{SS}</text>
<text x="214.6" y="120.3">TMS</text>
<text x="214.6" y="122.8">TDO</text>
<text x="214.6" y="125.4">TDI</text>
<text x="243.8" y="120.3">PD3</text>
<text x="243.8" y="122.8">PD4</text>
<text x="243.8" y="125.4">PD5</text>
<text x="94" y="126.7">PD3</text>
<text x="94" y="129.2">PD4</text>
<text x="94" y="131.7">PD5</text>
<text x="163.8" y="129.2">PA7</text>
<text x="163.8" y="126.7">PA6</text>
<text x="189.2" y="129.2">SCK</text>
<text x="189.2" y="126.7">MISO</text>
<text x="214.6" y="130.5">PC7</text>
<text x="214.6" y="127.9">PC6</text>
<text x="243.8" y="127.9">PD6</text>
<text x="94" y="136.8">PD7</text>
<text x="94" y="134.3">PD6</text>
</g>
<g font-size="1.8" fill="#009600">
<text x="52.5" y="50.5">~{RESET}</text>
<text x="208.7" y="50.5">~{RESET}</text>
</g>
<g font-size="1.8" fill="#0000c2">
<text x="142.2" y="86.1">ISP</text>
<text x="146.5" y="86.1">Interface</text>
<text x="205.7" y="86.1">USB</text>
<text x="210.7" y="86.1">Interface</text>
<text x="15.2" y="153.4">AVR</text>
<text x="142.2" y="153.4">Female</text>
<text x="150.2" y="153.4">Headers</text>
<text x="159" y="153.4">for</text>
<text x="162.8" y="153.4">IO</text>
</g>
<g font-size="1.8" fill="#725600">
<text x="25.4" y="192.8">File:</text>
<text x="30.6" y="192.8">Power</text>
<text x="37.4" y="192.8">Management</text>
<text x="50.4" y="192.8">Circuitry.kicad_sch</text>
</g>
</svg>
